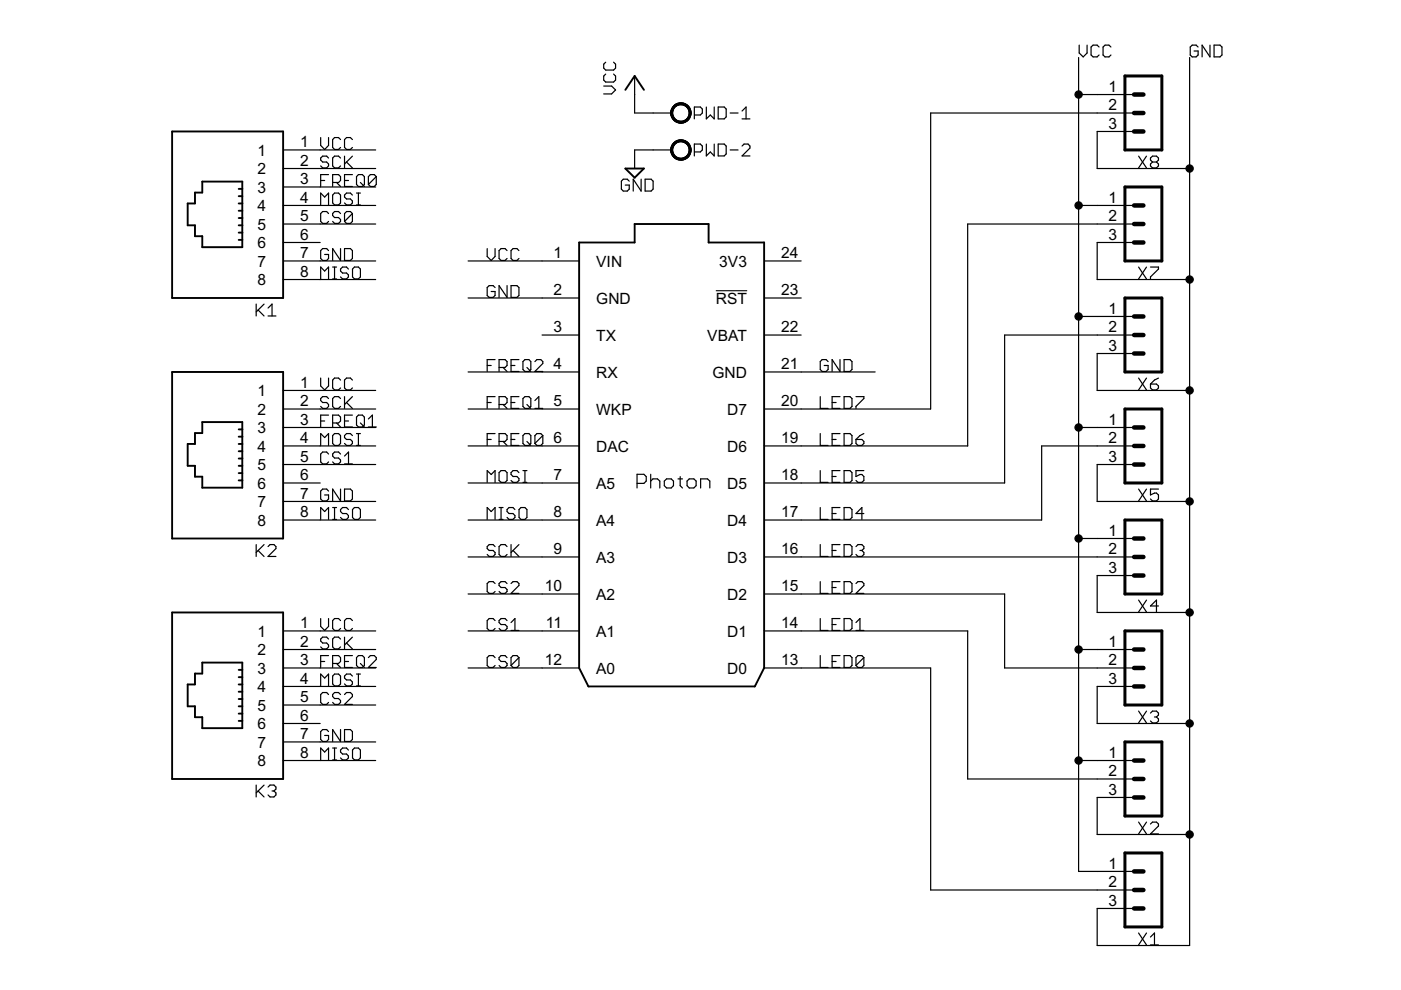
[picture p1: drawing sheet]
<svg xmlns="http://www.w3.org/2000/svg" width="297mm" height="210mm" viewBox="0 0 297 210" stroke-linecap="round" stroke-linejoin="round" font-family="sans-serif">
<g fill="none" stroke="#000" stroke-width=".25">
<path d="M128 18.2h1.7l.8 .9-.8 .8h-1.7M128.4 15.7l-.4 .4v.9l.4 .4h1.7l.4-.4v-.9l-.4-.4M128.4 13.2l-.4 .4v.8l.4 .5h1.7l.4-.5v-.8l-.4-.4M134.6 16.1v7.9h7.8M228.7 12.2v172.6h11.8M228.8 9.6v1.6l.9 .9 .8-.9v-1.6M233 10l-.4-.4h-.8l-.5 .4v1.7l.5 .4h.8l.4-.4M235.5 10l-.4-.4h-.8l-.4 .4v1.7l.4 .4h.8l.4-.4M252.2 12.2v188.3h-19.6v-7.9h7.9M254 10l-.4-.4h-.8l-.5 .4v1.7l.5 .4h.8l.4-.4v-.9h-.8M256.5 9.6v2.5l-1.6-2.5v2.5M257.4 9.6h1.3l.4 .4v1.7l-.4 .4h-1.3z"/>
<path d="M60 31.8h19.7M60 35.7h19.7M60 39.6h19.7M68 29.2v1.6l.8 .9 .9-.9v-1.6M68 38.3h.8M69.7 33.5l-.4-.4h-.9l-.4 .4v.4l.4 .5h.9l.4 .4v.4l-.4 .4h-.9l-.4-.4M69.7 37h-1.7v2.5M70.5 38.7h1.3l.4-.4v-.9l-.4-.4h-1.3v2.5M71.4 38.7l.8 .8M72.2 33.5l-.4-.4h-.9l-.4 .4v1.7l.4 .4h.9l.4-.4M72.2 29.6l-.4-.4h-.9l-.4 .4v1.7l.4 .4h.9l.4-.4M73 33.1v2.5"/>
<path d="M73 38.3h.9M73.5 34.4l1.2 1.2M74.7 29.6l-.4-.4h-.8l-.5 .4v1.7l.5 .4h.8l.4-.4M74.7 37h-1.7v2.5h1.7M74.7 33.1l-1.7 1.7M76 37h.8l.5 .4v1.7l-.5 .4h-.8l-.4-.4v-1.7zM76.4 38.7l.9 .8M79.8 37.4v1.7l-.4 .4h-.9l-.4-.4M79.8 37.4l-.4-.4h-.9l-.4 .4v1.7M79.8 37.4l-1.7 1.7M133.4 38.4l-.4-.4h-.9l-.4 .4v1.7l.4 .4h.9l.4-.4v-.9h-.8M135.9 38v2.5l-1.6-2.5v2.5"/>
<path d="M136.8 38h1.2l.5 .4v1.7l-.5 .4h-1.2zM142.4 31.8h-7.8v3.9M147.2 24.4h1.3l.4-.4v-.9l-.4-.4h-1.3v2.5M147.2 32.2h1.3l.4-.4v-.8l-.4-.5h-1.3v2.6M149.8 22.7v2.5l.8-.8 .8 .8v-2.5M149.8 30.5v2.6l.8-.9 .8 .9v-2.6M152.3 22.7h1.2l.5 .4v1.7l-.5 .4h-1.2zM152.3 30.5h1.2l.5 .5v1.6l-.5 .5h-1.2zM154.8 24h1.7M154.8 31.8h1.7M157.3 25.2h1.7M157.3 23.5l.9-.8v2.5"/>
<path d="M157.3 31l.5-.5h.8l.4 .5v.4l-1.7 1.7h1.7M228.7 20h11.8M240.5 24h-43.2v62.7h-35.3M240.5 27.9h-7.9v7.8h19.6M241.4 33.1l1.7 2.5M243.1 33.1l-1.7 2.5M244.3 34.4l-.4-.5v-.4l.4-.4h.9l.4 .4v.4l-.4 .5M244.3 34.4l-.4 .4v.4l.4 .4h.9l.4-.4v-.4l-.4-.4M244.3 34.4h.9M60 43.6h19.7M60 47.5h19.7M60 51.4h7.9"/>
<path d="M60 55.3h19.7M60 59.3h19.7M68 43.5v-2.6l.8 .9 .9-.9v2.6M68 59.1v-2.5l.8 .9 .9-.9v2.5M69.7 45.3l-.4-.4h-.9l-.4 .4v1.6l.4 .5h.9l.4-.5M69.7 53.1l-.4-.4h-.9l-.4 .4v1.7l.4 .4h.9l.4-.4v-.8h-.9M70.5 56.6h.9M70.5 59.1h.9M70.9 40.9h.9l.4 .5v1.6l-.4 .5h-.9l-.4-.5v-1.6zM70.9 56.6v2.5M72.2 45.3l-.4-.4h-.9l-.4 .4v.4l.4 .4h.9l.4 .4v.4l-.4 .5h-.9l-.4-.5M72.2 52.7v2.5l-1.7-2.5v2.5"/>
<path d="M73 52.7h1.3l.4 .4v1.7l-.4 .4h-1.3zM73.9 57l-.4-.4h-.9l-.4 .4v.5l.4 .4h.9l.4 .4v.4l-.4 .4h-.9l-.4-.4M74.7 41.4l-.4-.5h-.8l-.5 .5v.4l.5 .4h.8l.4 .4v.4l-.4 .5h-.8l-.5-.5M74.7 45.3l-.4-.4h-.8l-.5 .4v1.6M74.7 45.3v1.6l-.4 .5h-.8l-.5-.5M74.7 45.3l-1.7 1.6M75.1 56.6h.9l.4 .4v1.7l-.4 .4h-.9l-.4-.4v-1.7zM75.6 40.9h.8M75.6 43.5h.8M76 40.9v2.6M99.3 55.3h23.5M103.3 52.7v1.7l.8 .8 .9-.8v-1.7"/>
<path d="M107.5 53.1l-.4-.4h-.9l-.4 .4v1.7l.4 .4h.9l.4-.4M110 53.1l-.4-.4h-.8l-.4 .4v1.7l.4 .4h.8l.4-.4M162 55.3h7.9M228.7 43.6h11.8M240.5 47.5h-35.3v47.1h-43.2M240.5 51.4h-7.9v7.9h19.6M241.4 56.6l1.7 2.5M243.1 56.6l-1.7 2.5M243.9 56.6h1.7v.4l-1.7 1.7v.4M54.3 64.5v2.5M54.7 65.7l1.3 1.3M56 64.5l-1.7 1.6"/>
<path d="M56.8 65.3l.9-.8v2.5M56.8 67h1.7M99.3 63.2h23.5M99.3 78.9h23.5M103.3 77.5h.8M105 61l-.5-.4h-.8l-.4 .4v1.7l.4 .4h.8l.5-.4v-.9h-.9M105 76.2h-1.7v2.6M105.8 77.9h1.3l.4-.4v-.8l-.4-.5h-1.3v2.6M106.7 77.9l.8 .9M107.5 60.6v2.5l-1.7-2.5v2.5M108.4 60.6h1.2l.4 .4v1.7l-.4 .4h-1.2zM108.4 77.5h.8"/>
<path d="M110 76.2h-1.6v2.6h1.6M111.3 76.2h.8l.4 .5v1.6l-.4 .5h-.8l-.4-.5v-1.6zM111.7 77.9l.8 .9M113.4 76.7l.4-.5h.9l.4 .5v.4l-1.7 1.7h1.7M114.9 71h7.9M162 71h7.9M162 63.2h7.9M162 78.9h23.5M175.6 76.7l-.4-.5h-.9l-.4 .5v1.6l.4 .5h.9l.4-.5v-.8h-.9M178.1 76.2v2.6l-1.7-2.6v2.6M179 76.2h1.2l.4 .5v1.6l-.4 .5h-1.2zM228.7 67.1h11.8"/>
<path d="M240.5 75h-7.9v7.8h19.6M240.5 71h-27.5v31.4h-51M60 82.8h19.7M60 86.7h19.7M60 90.6h19.7M60 94.6h19.7M60 98.5h19.7M68 80.2v1.6l.8 .9 .9-.9v-1.6M68 94.4v-2.5l.8 .9 .9-.9v2.5M68 89.3h.8M69.7 84.5l-.4-.4h-.9l-.4 .4v.4l.4 .4h.9l.4 .5v.4l-.4 .4h-.9l-.4-.4M69.7 88h-1.7v2.5"/>
<path d="M69.7 96.3l-.4-.5h-.9l-.4 .5v1.6l.4 .5h.9l.4-.5M70.5 89.7h1.3l.4-.4v-.9l-.4-.4h-1.3v2.5M70.9 91.9h.9l.4 .5v1.6l-.4 .4h-.9l-.4-.4v-1.6zM71.4 89.7l.8 .8M72.2 80.6l-.4-.4h-.9l-.4 .4v1.7l.4 .4h.9l.4-.4M72.2 84.5l-.4-.4h-.9l-.4 .4v1.7l.4 .4h.9l.4-.4M72.2 96.3l-.4-.5h-.9l-.4 .5v.4l.4 .4h.9l.4 .4v.4l-.4 .5h-.9l-.4-.5M73 84.1v2.5M73 96.7l.9-.9v2.6M73 98.4h1.7M73 89.3h.9M73.5 85.3l1.2 1.3"/>
<path d="M74.7 80.6l-.4-.4h-.8l-.5 .4v1.7l.5 .4h.8l.4-.4M74.7 88h-1.7v2.5h1.7M74.7 92.4l-.4-.5h-.8l-.5 .5v.4l.5 .4h.8l.4 .4v.4l-.4 .4h-.8l-.5-.4M74.7 84.1l-1.7 1.7M75.6 94.4h.8M75.6 91.9h.8M76 88h.8l.5 .4v1.7l-.5 .4h-.8l-.4-.4v-1.7zM76 91.9v2.5M76.4 89.7l.9 .8M78.1 90.5h1.7M78.1 88.8l.9-.8v2.5M99.3 86.7h23.5"/>
<path d="M99.3 94.6h23.5M103.3 93.2h.8M103.3 85.3h.8M105 84.1h-1.7v2.5M105 91.9h-1.7v2.5M105.8 85.8h1.3l.4-.5v-.8l-.4-.4h-1.3v2.5M105.8 93.6h1.3l.4-.4v-.8l-.4-.5h-1.3v2.5M106.2 99.8h.9l.4 .4v1.7l-.4 .4h-.9l-.4-.4v-1.7zM106.7 93.6l.8 .8M106.7 85.8l.8 .8M108.4 93.2h.8M108.4 85.3h.8"/>
<path d="M110 84.1h-1.6v2.5h1.6M110 91.9h-1.6v2.5h1.6M110.9 92.4l.4-.5h.8l.4 .5v1.6l-.4 .4h-.8l-.4-.4zM110.9 99.8h.8M110.9 84.5l.4-.4h.8l.4 .4v1.7l-.4 .4h-.8l-.4-.4zM111.3 99.8v2.5M111.7 93.6l.8 .8M111.7 85.8l.8 .8M113.4 86.6h1.7M113.4 84.9l.8-.8v2.5M115.1 92.4v1.6l-.4 .4h-.9l-.4-.4M115.1 92.4l-.4-.5h-.9l-.4 .5v1.6"/>
<path d="M115.1 92.4l-1.7 1.6M173.9 84.1v2.5h1.7M173.9 91.9v2.5h1.7M173.9 99.8v2.5h1.7M176.4 93.2h.9M176.4 85.3h.9M178.1 84.1h-1.7v2.5h1.7M178.1 91.9h-1.7v2.5h1.7M178.1 99.8h-1.7v2.5h1.7M179 84.1h1.2l.4 .4v1.7l-.4 .4h-1.2zM179 91.9h1.2l.4 .5v1.6l-.4 .4h-1.2zM179 99.8h1.2l.4 .4v1.7l-.4 .4h-1.2z"/>
<path d="M181.5 93.2h1.2l.5 .4v.4l-.5 .4h-.8l-.4-.4zM181.5 84.1h1.7v.4l-1.7 1.7v.4M183.2 91.9l-.9 .5-.8 .8M183.2 99.8h-1.7v1.2l.8-.4h.4l.5 .4v.9l-.5 .4h-.8l-.4-.4M228.7 90.6h11.8M240.5 94.6h-19.6v15.7h-58.9M240.5 98.5h-7.9v7.8h19.6M241.4 80.2l1.7 2.5M243.1 80.2l-1.7 2.5M243.9 81.4h1.3l.4 .4v.5l-.4 .4h-.9l-.4-.4zM245.6 80.2l-.8 .4-.9 .8M54.3 115.5v2.5"/>
<path d="M54.7 116.7l1.3 1.3M56 115.5l-1.7 1.6M56.8 115.9l.5-.4h.8l.4 .4v.4l-1.7 1.7h1.7M60 102.4h7.9M60 106.3h19.7M60 110.3h19.7M68 110.1v-2.5l.8 .9 .9-.9v2.5M69.7 104.1l-.4-.4h-.9l-.4 .4v1.7l.4 .4h.9l.4-.4v-.9h-.9M70.5 110.1h.9M70.5 107.6h.9M70.9 107.6v2.5M72.2 103.7v2.5l-1.7-2.5v2.5"/>
<path d="M73 103.7h1.3l.4 .4v1.7l-.4 .4h-1.3zM73.9 108l-.4-.4h-.9l-.4 .4v.5l.4 .4h.9l.4 .4v.4l-.4 .4h-.9l-.4-.4M75.1 107.6h.9l.4 .4v1.7l-.4 .4h-.9l-.4-.4v-1.7zM99.3 102.4h23.5M99.3 110.3h23.5M99.3 118.1h23.5M103.3 102.3v-2.5l.8 .8 .9-.8v2.5M103.3 110.1v-2.5l.8 .9 .9-.9v2.5M105 115.9l-.5-.4h-.8l-.4 .4v.4l.4 .4h.8l.5 .4v.5l-.5 .4h-.8l-.4-.4M105.8 110.1h.9M105.8 107.6h.9M106.2 107.6v2.5"/>
<path d="M107.5 115.9l-.4-.4h-.9l-.4 .4v1.7l.4 .4h.9l.4-.4M108.4 115.5v2.5M108.8 116.7l1.2 1.3M109.2 108l-.4-.4h-.9l-.4 .4v.5l.4 .4h.9l.4 .4v.4l-.4 .4h-.9l-.4-.4M110 100.2l-.4-.4h-.8l-.4 .4v.4l.4 .4h.8l.4 .5v.4l-.4 .4h-.8l-.4-.4M110 115.5l-1.6 1.6M110.4 107.6h.9l.4 .4v1.7l-.4 .4h-.9l-.4-.4v-1.7zM110.9 102.3h.8M135.1 102.5h1.4l.5-.5v-1l-.5-.4h-1.4v2.9M138 100.6v2.9M138 102l.4-.5h1l.5 .5v1.5M140.8 102l.5-.5h1l.5 .5v1l-.5 .5h-1l-.5-.5z"/>
<path d="M143.7 101.5h1M144.2 101v2l.5 .5M146.1 101.5h1l.5 .5v1l-.5 .5h-1l-.4-.5v-1zM148.5 103.5v-2h1.5l.5 .5v1.5M162 118.1h78.5M173.9 115.5v2.5h1.7M173.9 107.6v2.5h1.7M176.4 101h.9M176.4 108.9h.9M176.4 116.7h.9M178.1 115.5h-1.7v2.5h1.7M178.1 107.6h-1.7v2.5h1.7"/>
<path d="M179 115.5h1.2l.4 .4v1.7l-.4 .4h-1.2zM179 107.6h1.2l.4 .4v1.7l-.4 .4h-1.2zM181.5 115.9l.4-.4h.8l.5 .4v.4l-.5 .4M182.3 116.7h.4M182.7 116.7l.5 .4v.5l-.5 .4h-.8l-.4-.4M183.2 108.9h-1.7l1.2-1.3v2.5M228.7 114.2h11.8M241.4 103.7l1.7 2.5M243.1 103.7l-1.7 2.5M245.6 103.7h-1.7v1.2l.9-.4h.4l.4 .4v.9l-.4 .4h-.9l-.4-.4M60 133.8h19.7M60 137.7h19.7"/>
<path d="M68 131.1v1.7l.8 .9 .9-.9v-1.7M69.7 135.5l-.4-.4h-.9l-.4 .4v.4l.4 .4h.9l.4 .5v.4l-.4 .4h-.9l-.4-.4M69.7 139h-1.7v2.5M72.2 131.6l-.4-.5h-.9l-.4 .5v1.6l.4 .5h.9l.4-.5M72.2 135.5l-.4-.4h-.9l-.4 .4v1.7l.4 .4h.9l.4-.4M73 135.1v2.5M73.5 136.3l1.2 1.3M74.7 131.6l-.4-.5h-.8l-.5 .5v1.6l.5 .5h.8l.4-.5M74.7 139h-1.7v2.5h1.7M74.7 135.1l-1.7 1.7M76 139h.8l.5 .4v1.7l-.5 .4h-.8l-.4-.4v-1.7zM78.1 139.4l.4-.4h.9l.4 .4v.4l-1.7 1.7h1.7"/>
<path d="M99.3 133.8h23.5M99.3 125.9h23.5M105 131.6l-.5-.5h-.8l-.4 .5v1.6l.4 .5h.8l.5-.5M105 123.7l-.5-.4h-.8l-.4 .4v1.7l.4 .4h.8l.5-.4M105 139.4l-.5-.4h-.8l-.4 .4v1.7l.4 .4h.8l.5-.4M107.5 131.6l-.4-.5h-.9l-.4 .5v.4l.4 .4h.9l.4 .4v.4l-.4 .5h-.9l-.4-.5M107.5 123.7l-.4-.4h-.9l-.4 .4v.4l.4 .5h.9l.4 .4v.4l-.4 .4h-.9l-.4-.4M107.5 139.4l-.4-.4h-.9l-.4 .4v.4l.4 .5h.9l.4 .4v.4l-.4 .4h-.9l-.4-.4M108.4 133.7h1.6M108.4 123.7l.4-.4h.8l.4 .4v.4l-1.6 1.7h1.6M108.4 132l.8-.9v2.6M110 139.4l-.4-.4h-.8l-.4 .4v1.7"/>
<path d="M110 139.4v1.7l-.4 .4h-.8l-.4-.4M110 139.4l-1.6 1.7M162 133.8h43.2v31.4h35.3M162 125.9h51v15.7h27.5M173.9 131.1v2.6h1.7M173.9 123.3v2.5h1.7M173.9 139v2.5h1.7M176.4 124.6h.9M176.4 132.4h.9M178.1 131.1h-1.7v2.6h1.7M178.1 123.3h-1.7v2.5h1.7M178.1 139h-1.7v2.5h1.7"/>
<path d="M179 131.1h1.2l.4 .5v1.6l-.4 .5h-1.2zM179 123.3h1.2l.4 .4v1.7l-.4 .4h-1.2zM179 139h1.2l.4 .4v1.7l-.4 .4h-1.2zM181.5 133.7h1.7M181.5 123.7l.4-.4h.8l.5 .4v.4l-1.7 1.7h1.7M181.5 132l.8-.9v2.6M183.2 139.4l-.5-.4h-.8l-.4 .4v1.7M183.2 139.4v1.7l-.5 .4h-.8l-.4-.4M183.2 139.4l-1.7 1.7M228.7 137.7h11.8M240.5 122h-7.9v7.9h19.6M241.4 127.2l1.7 2.6"/>
<path d="M243.1 127.2l-1.7 2.6M245.6 128.5h-1.7l1.3-1.3v2.6M60 141.6h19.7M60 145.5h19.7M60 149.5h19.7M60 153.4h7.9M60 157.3h19.7M68 145.4v-2.5l.8 .9 .9-.9v2.5M68 140.3h.8M69.7 147.3l-.4-.5h-.9l-.4 .5v1.6l.4 .5h.9l.4-.5M69.7 155.1l-.4-.4h-.9l-.4 .4v1.7l.4 .4h.9l.4-.4v-.9h-.9M70.5 140.7h1.3l.4-.4v-.9l-.4-.4h-1.3v2.5"/>
<path d="M70.5 158.6h.9M70.9 142.9h.9l.4 .4v1.7l-.4 .4h-.9l-.4-.4v-1.7zM70.9 158.6v2.5M71.4 140.7l.8 .8M72.2 147.3l-.4-.5h-.9l-.4 .5v.4l.4 .4h.9l.4 .4v.4l-.4 .5h-.9l-.4-.5M72.2 154.7v2.5l-1.7-2.5v2.5M73 147.3l.5-.5h.8l.4 .5v.4l-1.7 1.7h1.7M73 154.7h1.3l.4 .4v1.7l-.4 .4h-1.3zM73 140.3h.9M73.9 159l-.4-.4h-.9l-.4 .4v.4l.4 .5h.9l.4 .4v.4l-.4 .4h-.9l-.4-.4M74.7 143.3l-.4-.4h-.8l-.5 .4v.5l.5 .4h.8l.4 .4v.4l-.4 .4h-.8l-.5-.4M75.1 158.6h.9l.4 .4v1.7l-.4 .4h-.9l-.4-.4v-1.7z"/>
<path d="M75.6 142.9h.8M75.6 145.4h.8M76 142.9v2.5M76.4 140.7l.9 .8M99.3 141.6h23.5M162 141.6h35.3v47.1h43.2M176.4 140.3h.9M240.5 145.5h-7.9v7.9h19.6M241.4 150.8l1.7 2.5M243.1 150.8l-1.7 2.5M243.9 151.2l.4-.4h.9l.4 .4v.4l-.4 .4M244.8 152h.4"/>
<path d="M245.2 152l.4 .4v.5l-.4 .4h-.9l-.4-.4M54.3 166.5v2.5M54.7 167.7l1.3 1.3M56 166.5l-1.7 1.6M56.8 166.9l.5-.4h.8l.4 .4v.4l-.4 .4M57.7 167.7h.4M58.1 167.7l.4 .4v.5l-.4 .4h-.8l-.5-.4M60 161.2h19.7M68 161.1v-2.5l.8 .8 .9-.8v2.5M70.5 161.1h.9M228.7 161.2h11.8M240.5 169.1h-7.9v7.8h19.6"/>
<path d="M241.4 174.3l1.7 2.5M243.1 174.3l-1.7 2.5M243.9 174.7l.4-.4h.9l.4 .4v.4l-1.7 1.7h1.7M241.4 197.8l1.7 2.5M243.1 197.8l-1.7 2.5M243.9 198.7l.9-.9v2.5M243.9 200.3h1.7"/>
</g>
<path d="M151.8 61.6h6.6" fill="none" stroke="#000" stroke-width=".23"/>
<g fill="none" stroke="#000" stroke-width=".4">
<path d="M132.6 19l2-2.9 1.9 2.9M36.5 27.9h23.5v35.3h-23.5zM42.9 38.5h8.5v13.9h-8.5v-2.3h-1.6v-2.3h-1.5v-4.7h1.5v-2.3h1.6zM132.6 35.7h3.9l-1.9 2zM50.6 47.8h.8M50.6 43.1h.8M50.6 50.9h.8M50.6 49.3h.8M50.6 46.2h.8M50.6 44.7h.8M50.6 41.6h.8M50.6 40h.8"/>
<path d="M122.8 51.4h11.8v-3.9h15.6v3.9h11.8v90.2l-2 3.9h-35.2l-2-3.9zM36.5 78.9h23.5v35.3h-23.5zM42.9 89.5h8.5v13.9h-8.5v-2.3h-1.6v-2.3h-1.5v-4.7h1.5v-2.3h1.6zM50.6 98.8h.8M50.6 94.1h.8M50.6 97.2h.8M50.6 95.7h.8M50.6 92.6h.8M50.6 91h.8M50.6 101.9h.8M50.6 100.3h.8M36.5 129.9h23.5v35.3h-23.5z"/>
<path d="M42.9 140.5h8.5v13.9h-8.5v-2.3h-1.6v-2.3h-1.5v-4.7h1.5v-2.3h1.6zM50.6 149.8h.8M50.6 145.1h.8M50.6 152.8h.8M50.6 151.3h.8M50.6 148.2h.8M50.6 146.7h.8M50.6 143.6h.8M50.6 142h.8"/>
</g>
<path d="M238.5 16.1h7.8v15.7h-7.8zM238.5 39.6h7.8v15.7h-7.8zM238.5 63.2h7.8v15.7h-7.8zM238.5 86.7h7.8v15.7h-7.8zM238.5 110.3h7.8v15.6h-7.8zM238.5 133.8h7.8v15.7h-7.8zM238.5 157.3h7.8v15.7h-7.8zM238.5 180.8h7.8v15.7h-7.8z" fill="none" stroke="#000" stroke-width=".63"/>
<g fill="none" stroke="#000" stroke-width=".95">
<path d="M240.5 27.9h1.9M240.5 24h1.9M240.5 20h1.9M240.5 51.4h1.9M240.5 47.5h1.9M240.5 43.6h1.9M240.5 75h1.9M240.5 71h1.9M240.5 67.1h1.9M240.5 98.5h1.9M240.5 94.6h1.9M240.5 90.6h1.9"/>
<path d="M240.5 118.1h1.9M240.5 114.2h1.9M240.5 137.7h1.9M240.5 122h1.9M240.5 145.5h1.9M240.5 141.6h1.9M240.5 169.1h1.9M240.5 165.2h1.9M240.5 161.2h1.9M240.5 192.6h1.9M240.5 188.7h1.9M240.5 184.8h1.9"/>
</g>
<g fill="#000" stroke="#000" stroke-width=".21">
<path d="M142.9 22.4a2.15 2.15 0 0 1 3.3 .5 2.15 2.15 0 0 1-1.3 3.1 2.15 2.15 0 0 1-2.7-2h.4a1.76 1.76 0 0 1 2.5-1.7 1.76 1.76 0 0 1 .4 3 1.76 1.76 0 0 1-2.9-1v-.3h-.4a2.34 2.34 0 0 1 .7-1.6z" fill-rule="evenodd"/>
<path d="M142.9 22.4a2.15 2.15 0 0 1 3.3 .5 2.15 2.15 0 0 1-1.3 3.1 2.15 2.15 0 0 1-2.7-2h.4a1.76 1.76 0 0 1 2.5-1.7 1.76 1.76 0 0 1 .4 3 1.76 1.76 0 0 1-2.9-1v-.3h-.4a2.34 2.34 0 0 1 .7-1.6z" fill-rule="evenodd"/>
<path d="M142.9 22.4a2.15 2.15 0 0 1 3.3 .5 2.15 2.15 0 0 1-1.3 3.1 2.15 2.15 0 0 1-2.7-2h.4a1.76 1.76 0 0 1 2.5-1.7 1.76 1.76 0 0 1 .4 3 1.76 1.76 0 0 1-2.9-1v-.3h-.4a2.34 2.34 0 0 1 .7-1.6z" fill-rule="evenodd"/>
<path d="M142.9 30.2a2.15 2.15 0 0 1 3.3 .6 2.15 2.15 0 0 1-1.3 3.1 2.15 2.15 0 0 1-2.7-2.1h.4a1.76 1.76 0 0 1 2.5-1.6 1.76 1.76 0 0 1 .4 2.9 1.76 1.76 0 0 1-2.9-.9v-.4h-.4a2.23 2.23 0 0 1 .7-1.6z" fill-rule="evenodd"/>
<path d="M142.9 30.2a2.15 2.15 0 0 1 3.3 .6 2.15 2.15 0 0 1-1.3 3.1 2.15 2.15 0 0 1-2.7-2.1h.4a1.76 1.76 0 0 1 2.5-1.6 1.76 1.76 0 0 1 .4 2.9 1.76 1.76 0 0 1-2.9-.9v-.4h-.4a2.23 2.23 0 0 1 .7-1.6z" fill-rule="evenodd"/>
<path d="M142.9 30.2a2.15 2.15 0 0 1 3.3 .6 2.15 2.15 0 0 1-1.3 3.1 2.15 2.15 0 0 1-2.7-2.1h.4a1.76 1.76 0 0 1 2.5-1.6 1.76 1.76 0 0 1 .4 2.9 1.76 1.76 0 0 1-2.9-.9v-.4h-.4a2.23 2.23 0 0 1 .7-1.6z" fill-rule="evenodd"/>
<circle cx="228.7" cy="20" r=".78"/>
<circle cx="252.2" cy="35.7" r=".78"/>
<circle cx="228.7" cy="43.6" r=".78"/>
<circle cx="252.2" cy="59.3" r=".78"/>
<circle cx="228.7" cy="67.1" r=".78"/>
<circle cx="228.7" cy="90.6" r=".78"/>
<circle cx="252.2" cy="82.8" r=".78"/>
<circle cx="228.7" cy="114.2" r=".78"/>
<circle cx="252.2" cy="106.3" r=".78"/>
<circle cx="228.7" cy="137.7" r=".78"/>
<circle cx="252.2" cy="129.9" r=".78"/>
<circle cx="252.2" cy="153.4" r=".78"/>
<circle cx="228.7" cy="161.2" r=".78"/>
<circle cx="252.2" cy="176.9" r=".78"/>
</g>
<g font-size="3.7">
<text x="235" y="19.5">1</text>
<text x="235" y="23.4">2</text>
<text x="235" y="27.3">3</text>
<text x="54.6" y="33">1</text>
<text x="63.6" y="31.3">1</text>
<text x="63.6" y="35.2">2</text>
<text x="54.6" y="36.9">2</text>
<text x="54.6" y="40.8">3</text>
<text x="63.6" y="39.1">3</text>
<text x="54.6" y="44.7">4</text>
<text x="63.6" y="43">4</text>
<text x="63.6" y="46.9">5</text>
<text x="235" y="43">1</text>
<text x="235" y="46.9">2</text>
<text x="54.6" y="48.7">5</text>
<text x="54.6" y="52.6">6</text>
<text x="63.6" y="50.9">6</text>
<text x="235" y="50.9">3</text>
<text x="54.6" y="56.5">7</text>
<text x="63.6" y="54.8">7</text>
<text x="63.6" y="58.7">8</text>
<text x="117.3" y="54.8">1</text>
<text x="126.4" y="56.5">VIN</text>
<text x="152.5" y="56.5">3V3</text>
<text x="165.6" y="54.8">24</text>
<text x="54.6" y="60.4">8</text>
<text x="117.3" y="62.6">2</text>
<text x="126.4" y="64.4">GND</text>
<text x="151.8" y="64.4">RST</text>
<text x="165.6" y="62.6">23</text>
<text x="117.3" y="70.5">3</text>
<text x="165.6" y="70.5">22</text>
<text x="235" y="66.6">1</text>
<text x="235" y="70.5">2</text>
<text x="126.4" y="72.2">TX</text>
<text x="150" y="72.2">VBAT</text>
<text x="235" y="74.4">3</text>
<text x="54.6" y="84">1</text>
<text x="63.6" y="82.2">1</text>
<text x="117.3" y="78.3">4</text>
<text x="126.4" y="80">RX</text>
<text x="151" y="80">GND</text>
<text x="165.6" y="78.3">21</text>
<text x="54.6" y="87.9">2</text>
<text x="63.6" y="86.2">2</text>
<text x="117.3" y="86.2">5</text>
<text x="126.4" y="87.9">WKP</text>
<text x="154.2" y="87.9">D7</text>
<text x="165.6" y="86.2">20</text>
<text x="54.6" y="91.8">3</text>
<text x="54.6" y="95.7">4</text>
<text x="63.6" y="90.1">3</text>
<text x="63.6" y="94">4</text>
<text x="117.3" y="94">6</text>
<text x="126.4" y="95.7">DAC</text>
<text x="154.2" y="95.7">D6</text>
<text x="165.6" y="94">19</text>
<text x="235" y="90.1">1</text>
<text x="235" y="94">2</text>
<text x="54.6" y="99.7">5</text>
<text x="63.6" y="97.9">5</text>
<text x="63.6" y="101.9">6</text>
<text x="117.3" y="101.9">7</text>
<text x="165.6" y="101.9">18</text>
<text x="235" y="97.9">3</text>
<text x="54.6" y="103.6">6</text>
<text x="54.6" y="107.5">7</text>
<text x="63.6" y="105.8">7</text>
<text x="126.4" y="103.6">A5</text>
<text x="154.2" y="103.6">D5</text>
<text x="54.6" y="111.4">8</text>
<text x="63.6" y="109.7">8</text>
<text x="117.3" y="109.7">8</text>
<text x="126.4" y="111.4">A4</text>
<text x="154.2" y="111.4">D4</text>
<text x="165.6" y="109.7">17</text>
<text x="235" y="113.6">1</text>
<text x="117.3" y="117.5">9</text>
<text x="126.4" y="119.3">A3</text>
<text x="154.2" y="119.3">D3</text>
<text x="165.6" y="117.5">16</text>
<text x="235" y="117.5">2</text>
<text x="115.5" y="125.4">10</text>
<text x="165.6" y="125.4">15</text>
<text x="235" y="121.5">3</text>
<text x="126.4" y="127.1">A2</text>
<text x="154.2" y="127.1">D2</text>
<text x="54.6" y="135">1</text>
<text x="63.6" y="133.2">1</text>
<text x="63.6" y="137.2">2</text>
<text x="115.8" y="133.2">11</text>
<text x="126.4" y="135">A1</text>
<text x="154.2" y="135">D1</text>
<text x="165.6" y="133.2">14</text>
<text x="235" y="137.2">1</text>
<text x="54.6" y="138.9">2</text>
<text x="54.6" y="142.8">3</text>
<text x="63.6" y="141.1">3</text>
<text x="115.5" y="141.1">12</text>
<text x="126.4" y="142.8">A0</text>
<text x="154.2" y="142.8">D0</text>
<text x="165.6" y="141.1">13</text>
<text x="235" y="141.1">2</text>
<text x="54.6" y="146.7">4</text>
<text x="63.6" y="145">4</text>
<text x="63.6" y="148.9">5</text>
<text x="235" y="145">3</text>
<text x="54.6" y="150.6">5</text>
<text x="54.6" y="154.6">6</text>
<text x="63.6" y="152.8">6</text>
<text x="54.6" y="158.5">7</text>
<text x="63.6" y="156.8">7</text>
<text x="63.6" y="160.7">8</text>
<text x="235" y="160.7">1</text>
<text x="54.6" y="162.4">8</text>
<text x="235" y="164.6">2</text>
<text x="235" y="168.5">3</text>
<text x="235" y="184.2">1</text>
<text x="235" y="188.1">2</text>
<text x="235" y="192.1">3</text>
</g>
</svg>
